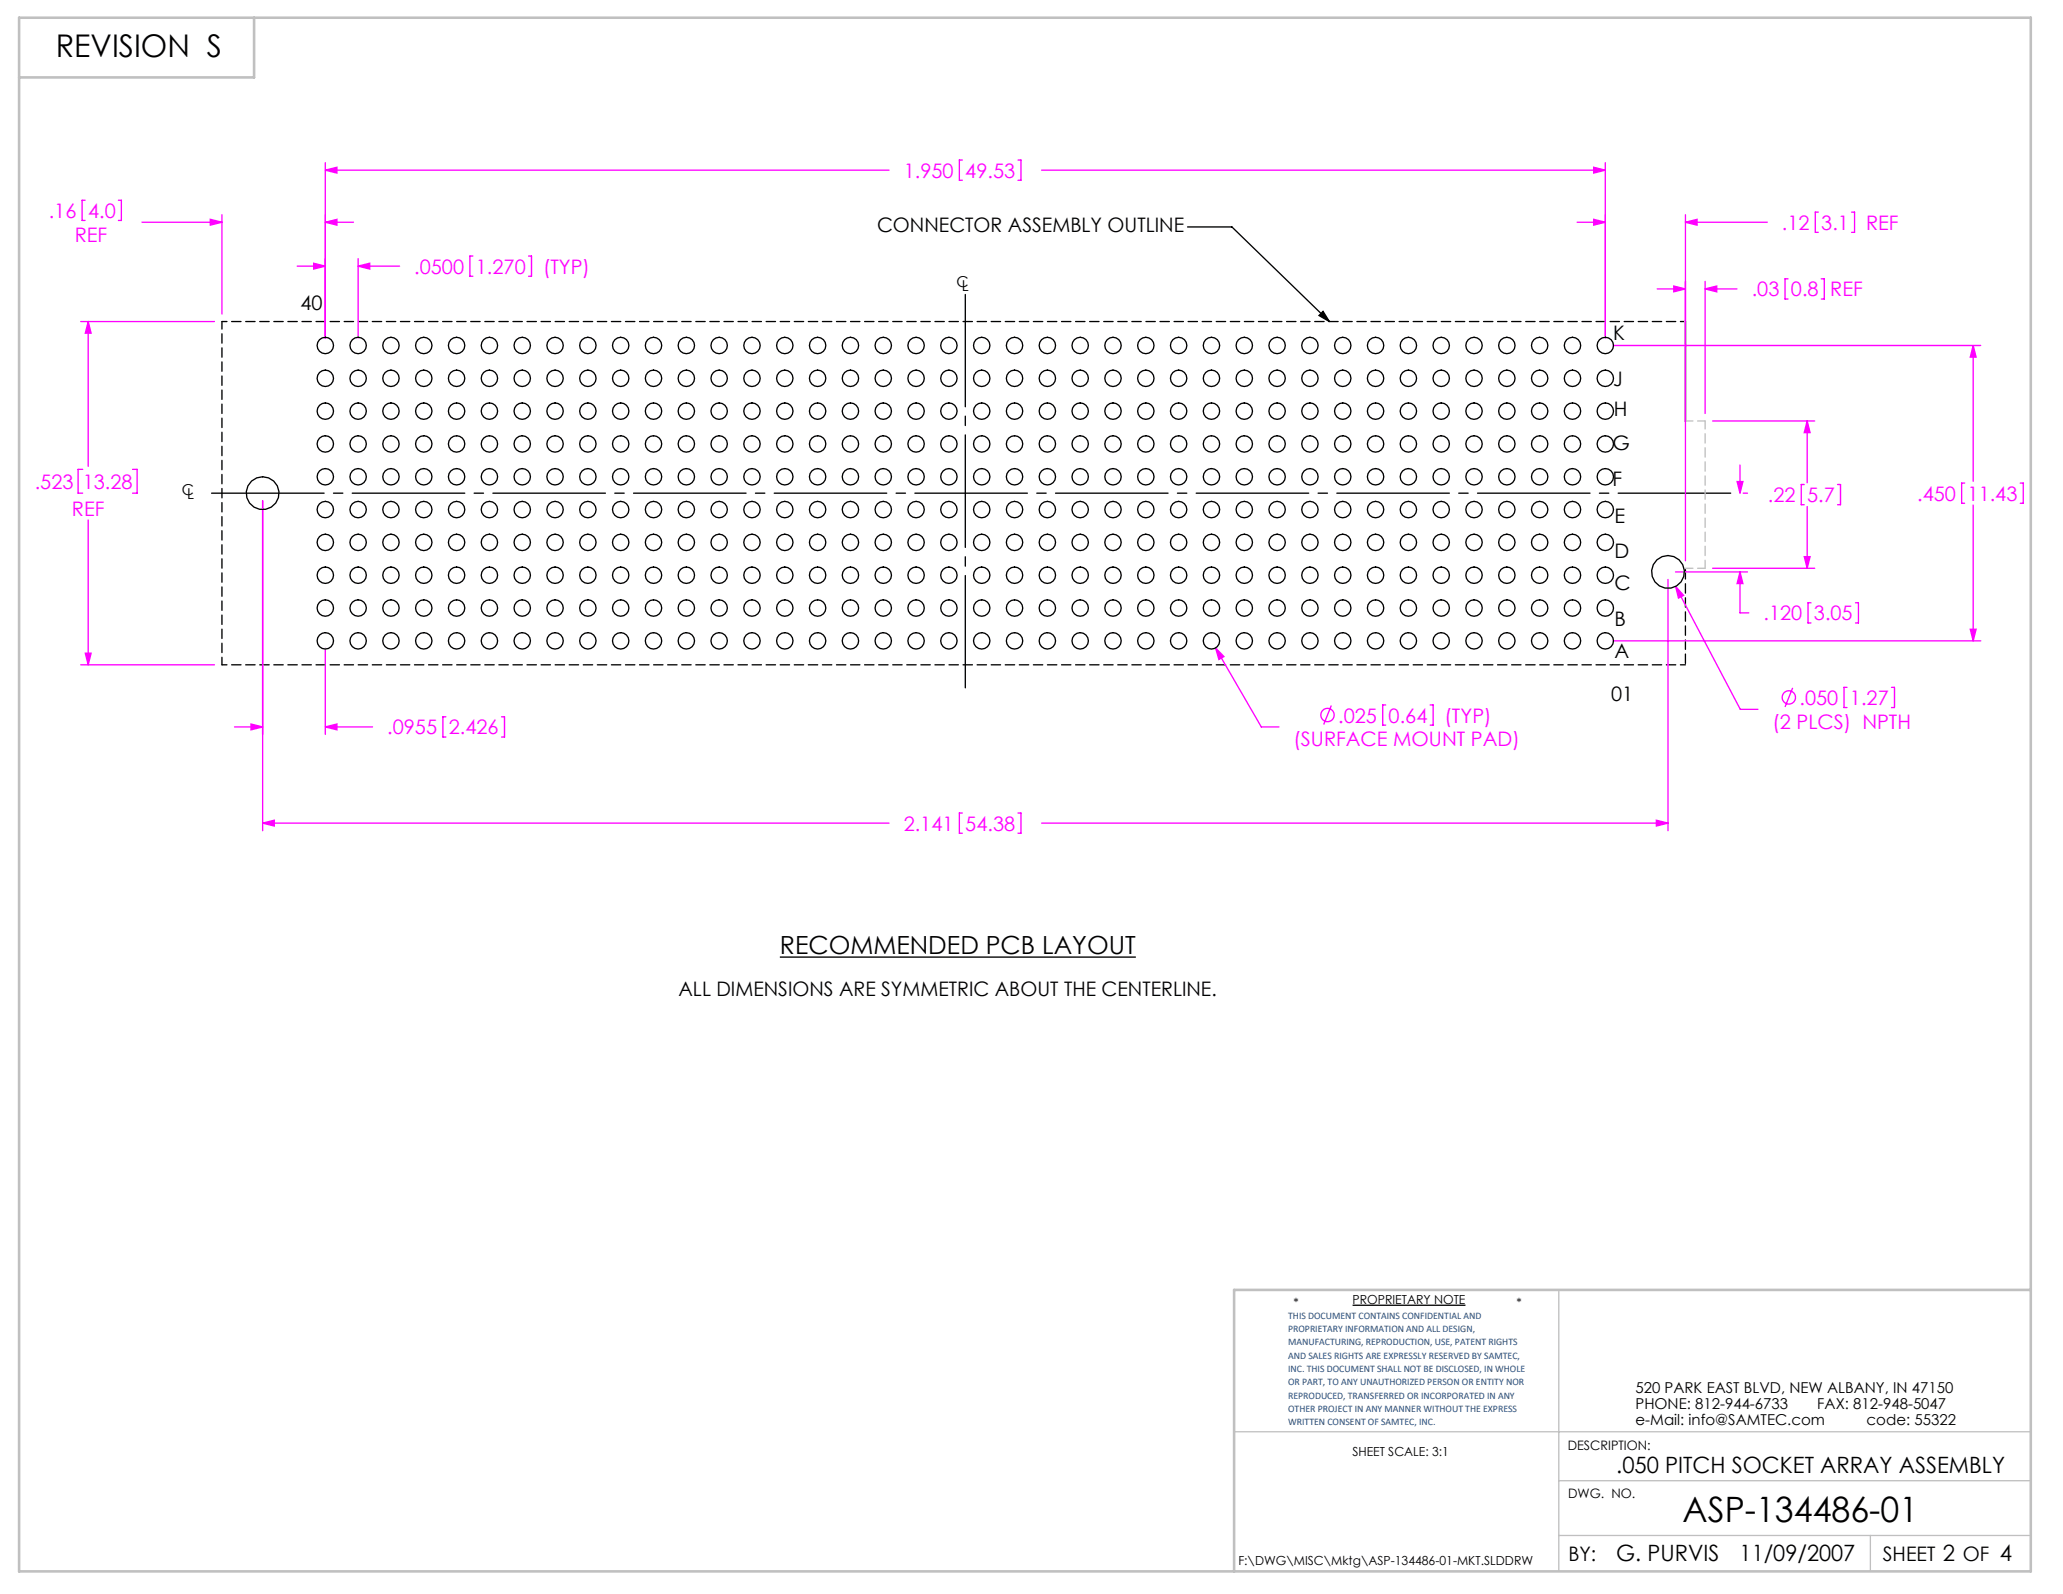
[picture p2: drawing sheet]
<svg xmlns="http://www.w3.org/2000/svg" width="279mm" height="216mm" viewBox="0 0 279 216" stroke-linecap="round" stroke-linejoin="round" font-family="sans-serif">
<path d="M160.8 30.7h6l13.2 12.9M179.2 42.2l.8 1.4-1.4-.9zM105.6 129.6h48.2M183.2 176.8h15.3" fill="none" stroke="#000" stroke-width=".18"/>
<path d="M211.1 174.7v38.1M167.1 193.9h107.9M211.1 208h63.9M211.1 200.6h63.9M253.3 208v4.8" fill="none" stroke="#c0c0c0" stroke-width=".18"/>
<path d="M2.6 2.4h272.4v210.4h-272.4zM34.4 2.4v8.1h-31.8M228.3 43.6v13.4M275 174.7h-107.9v38.1" fill="none" stroke="#c0c0c0" stroke-width=".35"/>
<g fill="none" stroke="#f0f" stroke-width=".18">
<path d="M11.5 27.1h-.4v2.8h.4M16 27.1h.4v2.8h-.4M19.2 30.1h10.9M28.5 29.7l1.6 .4-1.6 .4zM30.1 29.1v13.4M40.2 36h3.9M42.5 35.7l1.6 .3-1.6 .4zM44.1 30.1l1.5-.4v.8zM44.1 23l1.5-.3v.7zM44.1 30.1h3.8M44.1 22v23.8M44.1 23h76.3"/>
<path d="M48.5 36l1.6-.3v.7zM48.5 35v10.8M48.5 36h5.6M64 34.7h-.4v2.7h.4M71.6 34.7h.4v2.7h-.4M130.3 21.7h-.4v2.7h.4M137.9 21.7h.4v2.7h-.4M141.1 23h76.3M213.6 30.1h3.8M215.8 29.7l1.6 .4-1.6 .4zM215.8 22.7l1.6 .3-1.6 .4zM217.4 22v23.8"/>
<path d="M224.5 39.1h3.8M226.7 38.7l1.6 .4-1.6 .4zM228.3 30.1l1.5-.4v.8zM228.3 30.1h11M228.3 29.1v46.9M230.9 39.1l1.6-.4v.8zM230.9 38.1v17.9M230.9 39.1h4.3M242.2 37.8h-.4v2.7h.4M246.3 28.7h-.4v2.8h.4M246.7 37.8h.4v2.7h-.4M250.8 28.7h.4v2.8h-.4"/>
<path d="M10.9 43.6h18.1M11.9 43.6v19.6M11.9 43.6l.4 1.5h-.7zM218.4 46.8h49.9M231.9 57h13.9M244.8 57v8.4M244.8 57l.3 1.6h-.7zM267.2 46.8l.4 1.6h-.8zM267.2 46.8v18.4M11.2 63.6h-.6v3.2h.6M11.9 70.4v19.6M18 63.6h.6v3.2h-.6"/>
<path d="M35.6 67.8v44.7M225.9 78.5v34M226.9 77.5h9.8M226.9 79.4l8.8 16.7h2.4M226.9 79.4l1.1 1.2-.7 .4zM231.9 77h13.9M235.3 65.2h.8l-.4 1.6zM235.7 77.5v5.5h1.2M235.7 63v3.8M235.7 77.5l.4 1.5h-.8zM236.1 66.8h.6M244.4 65.6h-.5v2.8h.5"/>
<path d="M244.4 75.4h.7l-.3 1.6zM244.8 68.6v8.4M248.9 65.6h.4v2.8h-.4M266.1 65.4h-.4v2.8h.4M267.2 68.4v18.4M273.6 65.4h.4v2.8h-.4M10.9 90h18.1M11.6 88.5h.7l-.4 1.5zM31.8 98.5h3.8M34 98.1l1.6 .4-1.6 .4zM44.1 98.5l1.5-.4v.8zM44.1 87.8v11.7"/>
<path d="M44.1 98.5h6.4M60.4 97.1h-.4v2.7h.4M67.9 97.1h.4v2.7h-.4M164.6 87.8l1.2 1.1-.7 .4zM164.6 87.8l6.2 10.7h2.4M180.3 95.6l-1 2.5M187.7 95.5h-.4v2.7h.4M193.7 95.5h.4v2.7h-.4M218.4 86.8h49.9M242.8 93.2l-1 2.6M245.3 81.6h-.4v2.8h.4M250.1 93.1h-.4v2.7h.4"/>
<path d="M251.3 81.6h.4v2.8h-.4M256.2 93.1h.4v2.7h-.4M266.8 85.2h.8l-.4 1.6zM35.6 111.5l1.5-.4v.8zM35.6 111.5h84.8M130.3 110.1h-.4v2.8h.4M137.9 110.1h.4v2.8h-.4M141.1 111.5h84.8M224.3 111.1l1.6 .4-1.6 .4z"/>
<circle cx="179.8" cy="96.8" r=".9"/>
<circle cx="242.3" cy="94.5" r=".9"/>
</g>
<path d="M130.7 93.2v-53.3" fill="none" stroke="#000" stroke-width=".18" stroke-dasharray="15.2 1.3 1.3 1.3"/>
<path d="M235.1 66.8h-207.1" fill="none" stroke="#000" stroke-width=".18" stroke-dasharray="15.2 1.3 1.3 1.3" stroke-dashoffset="-.7"/>
<path d="M228.3 90v-13" fill="none" stroke="#000" stroke-width=".18" stroke-dasharray="1.3 .6" stroke-dashoffset="-.2"/>
<path d="M228.3 43.6h-198.2M30.1 90h198.2" fill="none" stroke="#000" stroke-width=".18" stroke-dasharray="1.3 .6" stroke-dashoffset=".6"/>
<path d="M30.1 43.6v46.4" fill="none" stroke="#000" stroke-width=".18" stroke-dasharray="1.3 .6" stroke-dashoffset=".2"/>
<path d="M228.3 57h2.6M230.9 77h-2.6" fill="none" stroke="#c0c0c0" stroke-width=".18" stroke-dasharray="1.3 .6" stroke-dashoffset=".3"/>
<path d="M230.9 57v20" fill="none" stroke="#c0c0c0" stroke-width=".18" stroke-dasharray="1.3 .6" stroke-dashoffset=".2"/>
<path d="M179.2 42.2l.8 1.4-1.4-.9z" fill="#000"/>
<g fill="#f0f">
<path d="M235.7 77.5l.4 1.5h-.8zM235.3 65.2h.8l-.4 1.6zM44.1 30.1l1.5-.4v.8zM28.5 29.7l1.6 .4-1.6 .4zM215.8 29.7l1.6 .4-1.6 .4zM228.3 30.1l1.5-.4v.8zM244.8 57l.3 1.6h-.7zM244.4 75.4h.7l-.3 1.6zM226.7 38.7l1.6 .4-1.6 .4zM230.9 39.1l1.6-.4v.8zM11.9 43.6l.4 1.5h-.7zM11.6 88.5h.7l-.4 1.5z"/>
<path d="M42.5 35.7l1.6 .3-1.6 .4zM48.5 36l1.6-.3v.7zM44.1 23l1.5-.3v.7zM215.8 22.7l1.6 .3-1.6 .4zM267.2 46.8l.4 1.6h-.8zM266.8 85.2h.8l-.4 1.6zM35.6 111.5l1.5-.4v.8zM224.3 111.1l1.6 .4-1.6 .4zM164.6 87.8l.5 1.5 .7-.4zM226.9 79.4l.4 1.6 .7-.4zM34 98.1l1.6 .4-1.6 .4zM44.1 98.5l1.5-.4v.8z"/>
</g>
<g fill="none" stroke="#000" stroke-width=".18">
<circle cx="44.1" cy="51.2" r="1.11"/>
<circle cx="44.1" cy="55.7" r="1.11"/>
<circle cx="44.1" cy="46.8" r="1.11"/>
<circle cx="48.5" cy="51.2" r="1.11"/>
<circle cx="48.5" cy="55.7" r="1.11"/>
<circle cx="48.5" cy="46.8" r="1.11"/>
<circle cx="52.9" cy="51.2" r="1.11"/>
<circle cx="52.9" cy="55.7" r="1.11"/>
<circle cx="52.9" cy="46.8" r="1.11"/>
<circle cx="57.4" cy="51.2" r="1.11"/>
<circle cx="57.4" cy="55.7" r="1.11"/>
<circle cx="57.4" cy="46.8" r="1.11"/>
<circle cx="61.8" cy="51.2" r="1.11"/>
<circle cx="61.8" cy="55.7" r="1.11"/>
<circle cx="61.8" cy="46.8" r="1.11"/>
<circle cx="66.3" cy="51.2" r="1.11"/>
<circle cx="66.3" cy="55.7" r="1.11"/>
<circle cx="66.3" cy="46.8" r="1.11"/>
<circle cx="70.7" cy="51.2" r="1.11"/>
<circle cx="70.7" cy="55.7" r="1.11"/>
<circle cx="70.7" cy="46.8" r="1.11"/>
<circle cx="75.2" cy="51.2" r="1.11"/>
<circle cx="75.2" cy="55.7" r="1.11"/>
<circle cx="75.2" cy="46.8" r="1.11"/>
<circle cx="79.6" cy="51.2" r="1.11"/>
<circle cx="79.6" cy="55.7" r="1.11"/>
<circle cx="79.6" cy="46.8" r="1.11"/>
<circle cx="84.1" cy="51.2" r="1.11"/>
<circle cx="84.1" cy="55.7" r="1.11"/>
<circle cx="84.1" cy="46.8" r="1.11"/>
<circle cx="88.5" cy="51.2" r="1.11"/>
<circle cx="88.5" cy="55.7" r="1.11"/>
<circle cx="88.5" cy="46.8" r="1.11"/>
<circle cx="93" cy="51.2" r="1.11"/>
<circle cx="93" cy="55.7" r="1.11"/>
<circle cx="93" cy="46.8" r="1.11"/>
<circle cx="97.4" cy="51.2" r="1.11"/>
<circle cx="97.4" cy="55.7" r="1.11"/>
<circle cx="97.4" cy="46.8" r="1.11"/>
<circle cx="101.8" cy="51.2" r="1.11"/>
<circle cx="101.8" cy="55.7" r="1.11"/>
<circle cx="101.8" cy="46.8" r="1.11"/>
<circle cx="106.3" cy="51.2" r="1.11"/>
<circle cx="106.3" cy="55.7" r="1.11"/>
<circle cx="106.3" cy="46.8" r="1.11"/>
<circle cx="110.7" cy="51.2" r="1.11"/>
<circle cx="110.7" cy="55.7" r="1.11"/>
<circle cx="110.7" cy="46.8" r="1.11"/>
<circle cx="115.2" cy="51.2" r="1.11"/>
<circle cx="115.2" cy="55.7" r="1.11"/>
<circle cx="115.2" cy="46.8" r="1.11"/>
<circle cx="119.6" cy="51.2" r="1.11"/>
<circle cx="119.6" cy="55.7" r="1.11"/>
<circle cx="119.6" cy="46.8" r="1.11"/>
<circle cx="124.1" cy="51.2" r="1.11"/>
<circle cx="124.1" cy="55.7" r="1.11"/>
<circle cx="124.1" cy="46.8" r="1.11"/>
<circle cx="128.5" cy="51.2" r="1.11"/>
<circle cx="128.5" cy="55.7" r="1.11"/>
<circle cx="128.5" cy="46.8" r="1.11"/>
<circle cx="133" cy="51.2" r="1.11"/>
<circle cx="133" cy="55.7" r="1.11"/>
<circle cx="133" cy="46.8" r="1.11"/>
<circle cx="137.4" cy="51.2" r="1.11"/>
<circle cx="137.4" cy="55.7" r="1.11"/>
<circle cx="137.4" cy="46.8" r="1.11"/>
<circle cx="141.8" cy="51.2" r="1.11"/>
<circle cx="141.8" cy="55.7" r="1.11"/>
<circle cx="141.8" cy="46.8" r="1.11"/>
<circle cx="146.3" cy="51.2" r="1.11"/>
<circle cx="146.3" cy="55.7" r="1.11"/>
<circle cx="146.3" cy="46.8" r="1.11"/>
<circle cx="150.7" cy="51.2" r="1.11"/>
<circle cx="150.7" cy="55.7" r="1.11"/>
<circle cx="150.7" cy="46.8" r="1.11"/>
<circle cx="155.2" cy="51.2" r="1.11"/>
<circle cx="155.2" cy="55.7" r="1.11"/>
<circle cx="155.2" cy="46.8" r="1.11"/>
<circle cx="159.6" cy="51.2" r="1.11"/>
<circle cx="159.6" cy="55.7" r="1.11"/>
<circle cx="159.6" cy="46.8" r="1.11"/>
<circle cx="164.1" cy="51.2" r="1.11"/>
<circle cx="164.1" cy="55.7" r="1.11"/>
<circle cx="164.1" cy="46.8" r="1.11"/>
<circle cx="168.5" cy="51.2" r="1.11"/>
<circle cx="168.5" cy="55.7" r="1.11"/>
<circle cx="168.5" cy="46.8" r="1.11"/>
<circle cx="173" cy="51.2" r="1.11"/>
<circle cx="173" cy="55.7" r="1.11"/>
<circle cx="173" cy="46.8" r="1.11"/>
<circle cx="177.4" cy="51.2" r="1.11"/>
<circle cx="177.4" cy="55.7" r="1.11"/>
<circle cx="177.4" cy="46.8" r="1.11"/>
<circle cx="181.9" cy="51.2" r="1.11"/>
<circle cx="181.9" cy="55.7" r="1.11"/>
<circle cx="181.9" cy="46.8" r="1.11"/>
<circle cx="186.3" cy="51.2" r="1.11"/>
<circle cx="186.3" cy="55.7" r="1.11"/>
<circle cx="186.3" cy="46.8" r="1.11"/>
<circle cx="190.7" cy="51.2" r="1.11"/>
<circle cx="190.7" cy="55.7" r="1.11"/>
<circle cx="190.7" cy="46.8" r="1.11"/>
<circle cx="195.2" cy="51.2" r="1.11"/>
<circle cx="195.2" cy="55.7" r="1.11"/>
<circle cx="195.2" cy="46.8" r="1.11"/>
<circle cx="199.6" cy="51.2" r="1.11"/>
<circle cx="199.6" cy="55.7" r="1.11"/>
<circle cx="199.6" cy="46.8" r="1.11"/>
<circle cx="204.1" cy="51.2" r="1.11"/>
<circle cx="204.1" cy="55.7" r="1.11"/>
<circle cx="204.1" cy="46.8" r="1.11"/>
<circle cx="208.5" cy="51.2" r="1.11"/>
<circle cx="208.5" cy="55.7" r="1.11"/>
<circle cx="208.5" cy="46.8" r="1.11"/>
<circle cx="213" cy="51.2" r="1.11"/>
<circle cx="213" cy="55.7" r="1.11"/>
<circle cx="213" cy="46.8" r="1.11"/>
<circle cx="217.4" cy="51.2" r="1.11"/>
<circle cx="217.4" cy="55.7" r="1.11"/>
<circle cx="217.4" cy="46.8" r="1.11"/>
<circle cx="35.6" cy="66.8" r="2.22"/>
<circle cx="44.1" cy="77.9" r="1.11"/>
<circle cx="44.1" cy="60.1" r="1.11"/>
<circle cx="44.1" cy="64.6" r="1.11"/>
<circle cx="44.1" cy="73.5" r="1.11"/>
<circle cx="44.1" cy="69" r="1.11"/>
<circle cx="48.5" cy="77.9" r="1.11"/>
<circle cx="48.5" cy="60.1" r="1.11"/>
<circle cx="48.5" cy="64.6" r="1.11"/>
<circle cx="48.5" cy="73.5" r="1.11"/>
<circle cx="48.5" cy="69" r="1.11"/>
<circle cx="52.9" cy="77.9" r="1.11"/>
<circle cx="52.9" cy="60.1" r="1.11"/>
<circle cx="52.9" cy="64.6" r="1.11"/>
<circle cx="52.9" cy="73.5" r="1.11"/>
<circle cx="52.9" cy="69" r="1.11"/>
<circle cx="57.4" cy="77.9" r="1.11"/>
<circle cx="57.4" cy="60.1" r="1.11"/>
<circle cx="57.4" cy="64.6" r="1.11"/>
<circle cx="57.4" cy="73.5" r="1.11"/>
<circle cx="57.4" cy="69" r="1.11"/>
<circle cx="61.8" cy="77.9" r="1.11"/>
<circle cx="61.8" cy="60.1" r="1.11"/>
<circle cx="61.8" cy="64.6" r="1.11"/>
<circle cx="61.8" cy="73.5" r="1.11"/>
<circle cx="61.8" cy="69" r="1.11"/>
<circle cx="66.3" cy="77.9" r="1.11"/>
<circle cx="66.3" cy="60.1" r="1.11"/>
<circle cx="66.3" cy="64.6" r="1.11"/>
<circle cx="66.3" cy="73.5" r="1.11"/>
<circle cx="66.3" cy="69" r="1.11"/>
<circle cx="70.7" cy="77.9" r="1.11"/>
<circle cx="70.7" cy="60.1" r="1.11"/>
<circle cx="70.7" cy="64.6" r="1.11"/>
<circle cx="70.7" cy="73.5" r="1.11"/>
<circle cx="70.7" cy="69" r="1.11"/>
<circle cx="75.2" cy="77.9" r="1.11"/>
<circle cx="75.2" cy="60.1" r="1.11"/>
<circle cx="75.2" cy="64.6" r="1.11"/>
<circle cx="75.2" cy="73.5" r="1.11"/>
<circle cx="75.2" cy="69" r="1.11"/>
<circle cx="79.6" cy="77.9" r="1.11"/>
<circle cx="79.6" cy="60.1" r="1.11"/>
<circle cx="79.6" cy="64.6" r="1.11"/>
<circle cx="79.6" cy="73.5" r="1.11"/>
<circle cx="79.6" cy="69" r="1.11"/>
<circle cx="84.1" cy="77.9" r="1.11"/>
<circle cx="84.1" cy="60.1" r="1.11"/>
<circle cx="84.1" cy="64.6" r="1.11"/>
<circle cx="84.1" cy="73.5" r="1.11"/>
<circle cx="84.1" cy="69" r="1.11"/>
<circle cx="88.5" cy="77.9" r="1.11"/>
<circle cx="88.5" cy="60.1" r="1.11"/>
<circle cx="88.5" cy="64.6" r="1.11"/>
<circle cx="88.5" cy="73.5" r="1.11"/>
<circle cx="88.5" cy="69" r="1.11"/>
<circle cx="93" cy="77.9" r="1.11"/>
<circle cx="93" cy="60.1" r="1.11"/>
<circle cx="93" cy="64.6" r="1.11"/>
<circle cx="93" cy="73.5" r="1.11"/>
<circle cx="93" cy="69" r="1.11"/>
<circle cx="97.4" cy="77.9" r="1.11"/>
<circle cx="97.4" cy="60.1" r="1.11"/>
<circle cx="97.4" cy="64.6" r="1.11"/>
<circle cx="97.4" cy="73.5" r="1.11"/>
<circle cx="97.4" cy="69" r="1.11"/>
<circle cx="101.8" cy="77.9" r="1.11"/>
<circle cx="101.8" cy="60.1" r="1.11"/>
<circle cx="101.8" cy="64.6" r="1.11"/>
<circle cx="101.8" cy="73.5" r="1.11"/>
<circle cx="101.8" cy="69" r="1.11"/>
<circle cx="106.3" cy="77.9" r="1.11"/>
<circle cx="106.3" cy="60.1" r="1.11"/>
<circle cx="106.3" cy="64.6" r="1.11"/>
<circle cx="106.3" cy="73.5" r="1.11"/>
<circle cx="106.3" cy="69" r="1.11"/>
<circle cx="110.7" cy="77.9" r="1.11"/>
<circle cx="110.7" cy="60.1" r="1.11"/>
<circle cx="110.7" cy="64.6" r="1.11"/>
<circle cx="110.7" cy="73.5" r="1.11"/>
<circle cx="110.7" cy="69" r="1.11"/>
<circle cx="115.2" cy="77.9" r="1.11"/>
<circle cx="115.2" cy="60.1" r="1.11"/>
<circle cx="115.2" cy="64.6" r="1.11"/>
<circle cx="115.2" cy="73.5" r="1.11"/>
<circle cx="115.2" cy="69" r="1.11"/>
<circle cx="119.6" cy="77.9" r="1.11"/>
<circle cx="119.6" cy="60.1" r="1.11"/>
<circle cx="119.6" cy="64.6" r="1.11"/>
<circle cx="119.6" cy="73.5" r="1.11"/>
<circle cx="119.6" cy="69" r="1.11"/>
<circle cx="124.1" cy="77.9" r="1.11"/>
<circle cx="124.1" cy="60.1" r="1.11"/>
<circle cx="124.1" cy="64.6" r="1.11"/>
<circle cx="124.1" cy="73.5" r="1.11"/>
<circle cx="124.1" cy="69" r="1.11"/>
<circle cx="128.5" cy="77.9" r="1.11"/>
<circle cx="128.5" cy="60.1" r="1.11"/>
<circle cx="128.5" cy="64.6" r="1.11"/>
<circle cx="128.5" cy="73.5" r="1.11"/>
<circle cx="128.5" cy="69" r="1.11"/>
<circle cx="133" cy="77.9" r="1.11"/>
<circle cx="133" cy="60.1" r="1.11"/>
<circle cx="133" cy="64.6" r="1.11"/>
<circle cx="133" cy="73.5" r="1.11"/>
<circle cx="133" cy="69" r="1.11"/>
<circle cx="137.4" cy="77.9" r="1.11"/>
<circle cx="137.4" cy="60.1" r="1.11"/>
<circle cx="137.4" cy="64.6" r="1.11"/>
<circle cx="137.4" cy="73.5" r="1.11"/>
<circle cx="137.4" cy="69" r="1.11"/>
<circle cx="141.8" cy="77.9" r="1.11"/>
<circle cx="141.8" cy="60.1" r="1.11"/>
<circle cx="141.8" cy="64.6" r="1.11"/>
<circle cx="141.8" cy="73.5" r="1.11"/>
<circle cx="141.8" cy="69" r="1.11"/>
<circle cx="146.3" cy="77.9" r="1.11"/>
<circle cx="146.3" cy="60.1" r="1.11"/>
<circle cx="146.3" cy="64.6" r="1.11"/>
<circle cx="146.3" cy="73.5" r="1.11"/>
<circle cx="146.3" cy="69" r="1.11"/>
<circle cx="150.7" cy="77.9" r="1.11"/>
<circle cx="150.7" cy="60.1" r="1.11"/>
<circle cx="150.7" cy="64.6" r="1.11"/>
<circle cx="150.7" cy="73.5" r="1.11"/>
<circle cx="150.7" cy="69" r="1.11"/>
<circle cx="155.2" cy="77.9" r="1.11"/>
<circle cx="155.2" cy="60.1" r="1.11"/>
<circle cx="155.2" cy="64.6" r="1.11"/>
<circle cx="155.2" cy="73.5" r="1.11"/>
<circle cx="155.2" cy="69" r="1.11"/>
<circle cx="159.6" cy="77.9" r="1.11"/>
<circle cx="159.6" cy="60.1" r="1.11"/>
<circle cx="159.6" cy="64.6" r="1.11"/>
<circle cx="159.6" cy="73.5" r="1.11"/>
<circle cx="159.6" cy="69" r="1.11"/>
<circle cx="164.1" cy="77.9" r="1.11"/>
<circle cx="164.1" cy="60.1" r="1.11"/>
<circle cx="164.1" cy="64.6" r="1.11"/>
<circle cx="164.1" cy="73.5" r="1.11"/>
<circle cx="164.1" cy="69" r="1.11"/>
<circle cx="168.5" cy="77.9" r="1.11"/>
<circle cx="168.5" cy="60.1" r="1.11"/>
<circle cx="168.5" cy="64.6" r="1.11"/>
<circle cx="168.5" cy="73.5" r="1.11"/>
<circle cx="168.5" cy="69" r="1.11"/>
<circle cx="173" cy="77.9" r="1.11"/>
<circle cx="173" cy="60.1" r="1.11"/>
<circle cx="173" cy="64.6" r="1.11"/>
<circle cx="173" cy="73.5" r="1.11"/>
<circle cx="173" cy="69" r="1.11"/>
<circle cx="177.4" cy="77.9" r="1.11"/>
<circle cx="177.4" cy="60.1" r="1.11"/>
<circle cx="177.4" cy="64.6" r="1.11"/>
<circle cx="177.4" cy="73.5" r="1.11"/>
<circle cx="177.4" cy="69" r="1.11"/>
<circle cx="181.9" cy="77.9" r="1.11"/>
<circle cx="181.9" cy="60.1" r="1.11"/>
<circle cx="181.9" cy="64.6" r="1.11"/>
<circle cx="181.9" cy="73.5" r="1.11"/>
<circle cx="181.9" cy="69" r="1.11"/>
<circle cx="186.3" cy="77.9" r="1.11"/>
<circle cx="186.3" cy="60.1" r="1.11"/>
<circle cx="186.3" cy="64.6" r="1.11"/>
<circle cx="186.3" cy="73.5" r="1.11"/>
<circle cx="186.3" cy="69" r="1.11"/>
<circle cx="190.7" cy="77.9" r="1.11"/>
<circle cx="190.7" cy="60.1" r="1.11"/>
<circle cx="190.7" cy="64.6" r="1.11"/>
<circle cx="190.7" cy="73.5" r="1.11"/>
<circle cx="190.7" cy="69" r="1.11"/>
<circle cx="195.2" cy="77.9" r="1.11"/>
<circle cx="195.2" cy="60.1" r="1.11"/>
<circle cx="195.2" cy="64.6" r="1.11"/>
<circle cx="195.2" cy="73.5" r="1.11"/>
<circle cx="195.2" cy="69" r="1.11"/>
<circle cx="199.6" cy="77.9" r="1.11"/>
<circle cx="199.6" cy="60.1" r="1.11"/>
<circle cx="199.6" cy="64.6" r="1.11"/>
<circle cx="199.6" cy="73.5" r="1.11"/>
<circle cx="199.6" cy="69" r="1.11"/>
<circle cx="204.1" cy="77.9" r="1.11"/>
<circle cx="204.1" cy="60.1" r="1.11"/>
<circle cx="204.1" cy="64.6" r="1.11"/>
<circle cx="204.1" cy="73.5" r="1.11"/>
<circle cx="204.1" cy="69" r="1.11"/>
<circle cx="208.5" cy="77.9" r="1.11"/>
<circle cx="208.5" cy="60.1" r="1.11"/>
<circle cx="208.5" cy="64.6" r="1.11"/>
<circle cx="208.5" cy="73.5" r="1.11"/>
<circle cx="208.5" cy="69" r="1.11"/>
<circle cx="213" cy="77.9" r="1.11"/>
<circle cx="213" cy="60.1" r="1.11"/>
<circle cx="213" cy="64.6" r="1.11"/>
<circle cx="213" cy="73.5" r="1.11"/>
<circle cx="213" cy="69" r="1.11"/>
<circle cx="217.4" cy="77.9" r="1.11"/>
<circle cx="217.4" cy="60.1" r="1.11"/>
<circle cx="217.4" cy="64.6" r="1.11"/>
<circle cx="217.4" cy="73.5" r="1.11"/>
<circle cx="217.4" cy="69" r="1.11"/>
<circle cx="225.9" cy="77.5" r="2.22"/>
<circle cx="44.1" cy="82.4" r="1.11"/>
<circle cx="44.1" cy="86.8" r="1.11"/>
<circle cx="48.5" cy="86.8" r="1.11"/>
<circle cx="48.5" cy="82.4" r="1.11"/>
<circle cx="52.9" cy="82.4" r="1.11"/>
<circle cx="52.9" cy="86.8" r="1.11"/>
<circle cx="57.4" cy="82.4" r="1.11"/>
<circle cx="57.4" cy="86.8" r="1.11"/>
<circle cx="61.8" cy="86.8" r="1.11"/>
<circle cx="61.8" cy="82.4" r="1.11"/>
<circle cx="66.3" cy="82.4" r="1.11"/>
<circle cx="66.3" cy="86.8" r="1.11"/>
<circle cx="70.7" cy="82.4" r="1.11"/>
<circle cx="70.7" cy="86.8" r="1.11"/>
<circle cx="75.2" cy="82.4" r="1.11"/>
<circle cx="75.2" cy="86.8" r="1.11"/>
<circle cx="79.6" cy="82.4" r="1.11"/>
<circle cx="79.6" cy="86.8" r="1.11"/>
<circle cx="84.1" cy="82.4" r="1.11"/>
<circle cx="84.1" cy="86.8" r="1.11"/>
<circle cx="88.5" cy="82.4" r="1.11"/>
<circle cx="88.5" cy="86.8" r="1.11"/>
<circle cx="93" cy="82.4" r="1.11"/>
<circle cx="93" cy="86.8" r="1.11"/>
<circle cx="97.4" cy="82.4" r="1.11"/>
<circle cx="97.4" cy="86.8" r="1.11"/>
<circle cx="101.8" cy="86.8" r="1.11"/>
<circle cx="101.8" cy="82.4" r="1.11"/>
<circle cx="106.3" cy="82.4" r="1.11"/>
<circle cx="106.3" cy="86.8" r="1.11"/>
<circle cx="110.7" cy="82.4" r="1.11"/>
<circle cx="110.7" cy="86.8" r="1.11"/>
<circle cx="115.2" cy="86.8" r="1.11"/>
<circle cx="115.2" cy="82.4" r="1.11"/>
<circle cx="119.6" cy="82.4" r="1.11"/>
<circle cx="119.6" cy="86.8" r="1.11"/>
<circle cx="124.1" cy="82.4" r="1.11"/>
<circle cx="124.1" cy="86.8" r="1.11"/>
<circle cx="128.5" cy="82.4" r="1.11"/>
<circle cx="128.5" cy="86.8" r="1.11"/>
<circle cx="133" cy="82.4" r="1.11"/>
<circle cx="133" cy="86.8" r="1.11"/>
<circle cx="137.4" cy="82.4" r="1.11"/>
<circle cx="137.4" cy="86.8" r="1.11"/>
<circle cx="141.8" cy="82.4" r="1.11"/>
<circle cx="141.8" cy="86.8" r="1.11"/>
<circle cx="146.3" cy="82.4" r="1.11"/>
<circle cx="146.3" cy="86.8" r="1.11"/>
<circle cx="150.7" cy="82.4" r="1.11"/>
<circle cx="150.7" cy="86.8" r="1.11"/>
<circle cx="155.2" cy="86.8" r="1.11"/>
<circle cx="155.2" cy="82.4" r="1.11"/>
<circle cx="159.6" cy="82.4" r="1.11"/>
<circle cx="159.6" cy="86.8" r="1.11"/>
<circle cx="164.1" cy="82.4" r="1.11"/>
<circle cx="164.1" cy="86.8" r="1.11"/>
<circle cx="168.5" cy="86.8" r="1.11"/>
<circle cx="168.5" cy="82.4" r="1.11"/>
<circle cx="173" cy="82.4" r="1.11"/>
<circle cx="173" cy="86.8" r="1.11"/>
<circle cx="177.4" cy="82.4" r="1.11"/>
<circle cx="177.4" cy="86.8" r="1.11"/>
<circle cx="181.9" cy="82.4" r="1.11"/>
<circle cx="181.9" cy="86.8" r="1.11"/>
<circle cx="186.3" cy="82.4" r="1.11"/>
<circle cx="186.3" cy="86.8" r="1.11"/>
<circle cx="190.7" cy="82.4" r="1.11"/>
<circle cx="190.7" cy="86.8" r="1.11"/>
<circle cx="195.2" cy="82.4" r="1.11"/>
<circle cx="195.2" cy="86.8" r="1.11"/>
<circle cx="199.6" cy="82.4" r="1.11"/>
<circle cx="199.6" cy="86.8" r="1.11"/>
<circle cx="204.1" cy="82.4" r="1.11"/>
<circle cx="204.1" cy="86.8" r="1.11"/>
<circle cx="208.5" cy="82.4" r="1.11"/>
<circle cx="208.5" cy="86.8" r="1.11"/>
<circle cx="213" cy="86.8" r="1.11"/>
<circle cx="213" cy="82.4" r="1.11"/>
<circle cx="217.4" cy="82.4" r="1.11"/>
<circle cx="217.4" cy="86.8" r="1.11"/>
</g>
<text font-size="4.7" x="227.9" y="206.1">ASP-134486-01</text>
<text font-size="4.2" x="7.6" y="7.7">REVISION S</text>
<text font-size="3.4" x="105.6" y="129.3">RECOMMENDED PCB LAYOUT</text>
<g font-size="3">
<text x="218.9" y="199.5">.050 PITCH SOCKET ARRAY ASSEMBLY</text>
<text x="218.9" y="211.4">G. PURVIS</text>
<text x="235.6" y="211.4">11/09/2007</text>
</g>
<g font-size="2.7" fill="#f0f">
<text x="6.6" y="29.5">.16</text>
<text x="11.9" y="29.5">4.0</text>
<text x="122.4" y="24.1">1.950</text>
<text x="130.7" y="24.1">49.53</text>
<text x="10.1" y="32.7">REF</text>
<text x="241.3" y="31.1">.12</text>
<text x="246.7" y="31.1">3.1</text>
<text x="252.7" y="31.1">REF</text>
<text x="56.1" y="37.1">.0500</text>
<text x="64.4" y="37.1">1.270</text>
<text x="73.5" y="37.1">(TYP)</text>
<text x="237.2" y="40.2">.03</text>
<text x="242.6" y="40.2">0.8</text>
<text x="247.9" y="40.2">REF</text>
<text x="4.7" y="66.2">.523</text>
<text x="9.7" y="69.9">REF</text>
<text x="11.2" y="66.2">13.28</text>
<text x="239.4" y="68">.22</text>
<text x="244.8" y="68">5.7</text>
<text x="259.6" y="67.8">.450</text>
<text x="266.5" y="67.8">11.43</text>
<text x="238.8" y="84">.120</text>
<text x="245.7" y="84">3.05</text>
<text x="243.7" y="95.5">.050</text>
<text x="250.5" y="95.5">1.27</text>
<text x="52.4" y="99.5">.0955</text>
<text x="60.8" y="99.5">2.426</text>
<text x="175.2" y="101.1">(SURFACE MOUNT PAD)</text>
<text x="181.2" y="97.9">.025</text>
<text x="188.1" y="97.9">0.64</text>
<text x="195.6" y="97.9">(TYP)</text>
<text x="240.1" y="98.7">(2 PLCS) NPTH</text>
<text x="122.4" y="112.5">2.141</text>
<text x="130.7" y="112.5">54.38</text>
</g>
<g font-size="2.7">
<text x="118.8" y="31.4">CONNECTOR ASSEMBLY OUTLINE</text>
<text x="40.7" y="42">40</text>
<text x="218.5" y="46.1">K</text>
<text x="218.5" y="52.2">J</text>
<text x="218.6" y="56.4">H</text>
<text x="218.4" y="65.8">F</text>
<text x="218.4" y="60.9">G</text>
<text x="218.7" y="70.8">E</text>
<text x="218.7" y="75.5">D</text>
<text x="218.7" y="79.9">C</text>
<text x="218.7" y="89.1">A</text>
<text x="218.7" y="84.8">B</text>
<text x="218.2" y="94.9">01</text>
<text x="91.9" y="134.9">ALL DIMENSIONS ARE SYMMETRIC ABOUT THE CENTERLINE.</text>
<text x="212.4" y="211.5">BY:</text>
<text x="255" y="211.4">SHEET 2 OF 4</text>
</g>
<g font-size="2">
<text x="129.5" y="38.9">C</text>
<text x="130.3" y="39.5">L</text>
<text x="24.6" y="67.1">C</text>
<text x="25.4" y="67.6">L</text>
<text x="221.5" y="188.7">520 PARK EAST BLVD, NEW ALBANY, IN 47150</text>
<text x="221.5" y="190.8">PHONE: 812-944-6733</text>
<text x="246.1" y="190.8">FAX: 812-948-5047</text>
<text x="221.5" y="193">e-Mail: info@SAMTEC.com</text>
<text x="252.8" y="193">code: 55322</text>
</g>
<g font-size="1.8">
<text x="212.3" y="196.4">DESCRIPTION:</text>
<text x="212.4" y="202.9">DWG. NO.</text>
</g>
<g font-size="1.7">
<text x="175.2" y="177">*</text>
<text x="183.2" y="176.6">PROPRIETARY NOTE</text>
<text x="205.4" y="177">*</text>
<text x="183.2" y="197.2">SHEET SCALE: 3:1</text>
<text x="167.7" y="212">F:\DWG\MISC\Mktg\ASP-134486-01-MKT.SLDDRW</text>
</g>
<g font-size="1.4" fill="#1f497d">
<text x="174.5" y="178.6">THIS DOCUMENT CONTAINS CONFIDENTIAL AND</text>
<text x="174.5" y="180.4">PROPRIETARY INFORMATION AND ALL DESIGN,</text>
<text x="174.5" y="182.2">MANUFACTURING, REPRODUCTION, USE, PATENT RIGHTS</text>
<text x="174.5" y="184">AND SALES RIGHTS ARE EXPRESSLY RESERVED BY SAMTEC,</text>
<text x="174.5" y="185.8">INC. THIS DOCUMENT SHALL NOT BE DISCLOSED, IN WHOLE</text>
<text x="174.5" y="187.6">OR PART, TO ANY UNAUTHORIZED PERSON OR ENTITY NOR</text>
<text x="174.5" y="189.4">REPRODUCED, TRANSFERRED OR INCORPORATED IN ANY</text>
<text x="174.5" y="191.2">OTHER PROJECT IN ANY MANNER WITHOUT THE EXPRESS</text>
<text x="174.5" y="193">WRITTEN CONSENT OF SAMTEC, INC.</text>
</g>
</svg>
